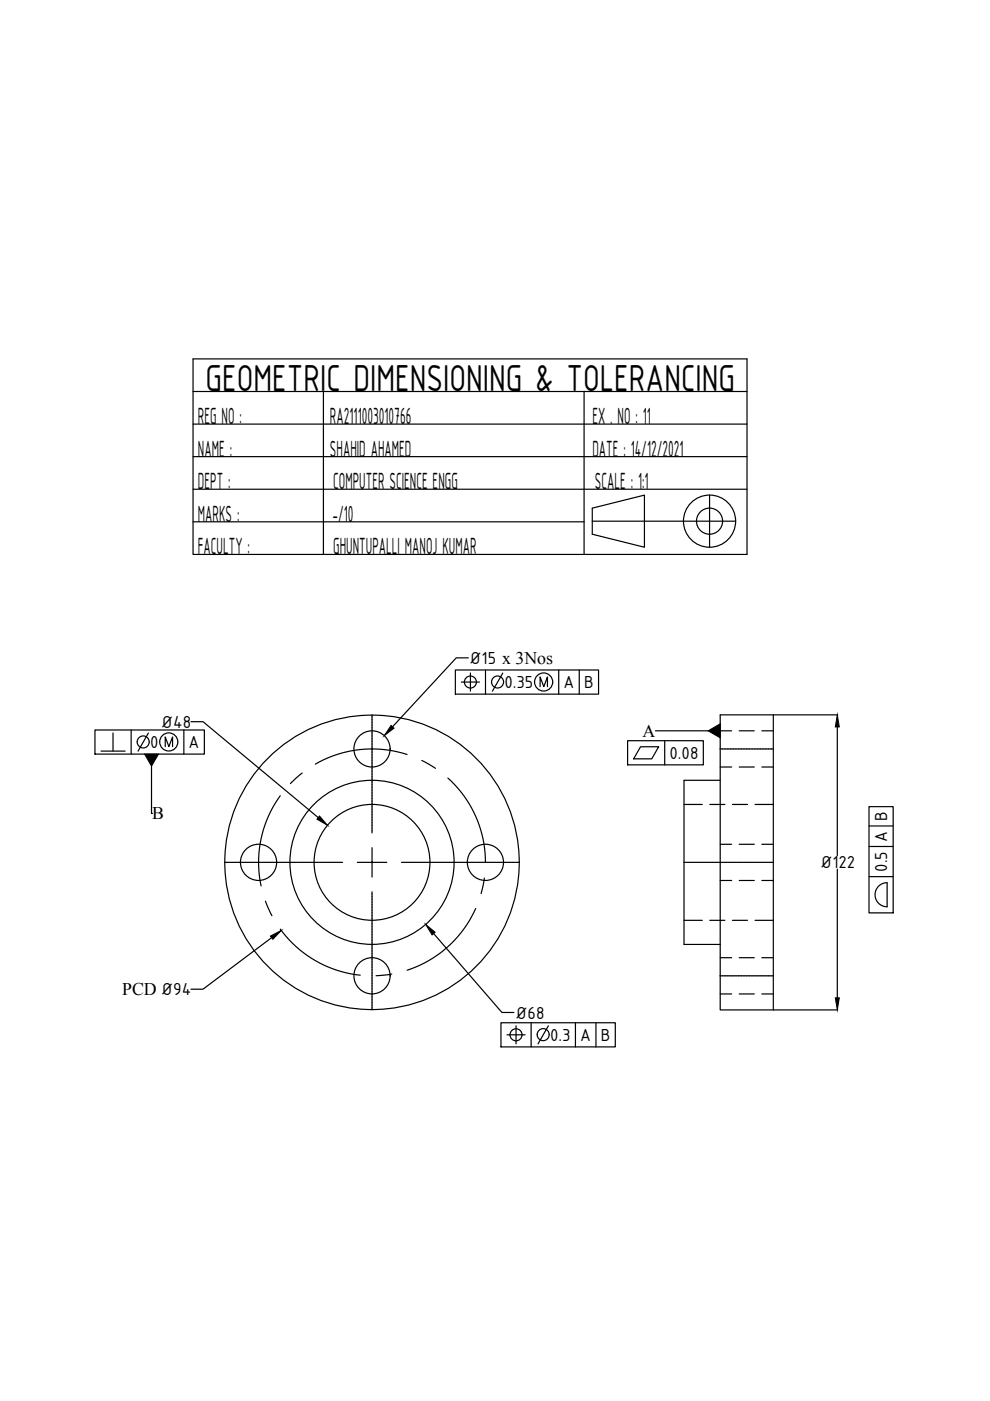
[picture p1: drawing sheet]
<svg xmlns="http://www.w3.org/2000/svg" width="210mm" height="297mm" viewBox="0 0 210 297" stroke-linecap="round" stroke-linejoin="round" font-family="sans-serif">
<!-- layer: 0 -->
<g fill="none" stroke="#000" stroke-width=".25">
<path d="M40.9 76.1h117.5v41.4h-117.5zM40.9 83h117.5M40.9 89.9h117.5M40.9 96.8h117.5M68.6 83v34.5M123.8 83v34.5M40.9 103.7h117.5M40.9 110.6h82.9M125.6 107.7l11-2.7v11l-11-2.7zM125.6 110.5h30.4M150.4 105v11M99.3 139.5h-2.6l-13.5 14.6"/>
<path d="M20.1 154.8h23.2v5.1h-23.2zM21.4 159.2h5.1M24 155.4v3.8M27.8 154.8v5.1M31.5 155.4l-2.2 3.9M35 158.3v-2l.8 2 .8-2v2M39 154.8v5.1M40.5 153h2.5l24.5 20.3M78.8 158.8h.1M78.9 151.6v.3M78.9 152h.1M78.9 152.1v.4"/>
<path d="M78.9 152.5v.1M78.9 152.7v.3M78.9 153.1v.1M78.9 153.2v.4M78.9 153.7h.1M78.9 153.8v.4M78.9 154.3h.1M78.9 154.4v.4M78.9 154.8v.1M78.9 155v.4M78.9 155.4v.1M78.9 155.5v.4"/>
<path d="M78.9 156v.1M78.9 156.1v.4M78.9 156.6h.1M78.9 156.7v.4M78.9 157.1v.1M78.9 157.3v.3M78.9 157.7v.1M78.9 157.8v.4M78.9 158.3v.1M78.9 158.4v.5M78.9 159v.4M78.9 159.4v.1"/>
<path d="M78.9 159.6v.4M86.3 160a24.1 24.1 0 0 0-19.5 2M96.5 142h30.4v5.2h-30.4zM97.8 144.6h3.9M99.7 142.7v3.8M102.9 142v5.2M106.6 142.7l-2.2 3.8M114.5 145.6v-2.1l.8 2.1 .8-2.1v2.1M118.5 142v5.2M122.8 142v5.2M133.1 157h16v5.2h-16zM135.8 158.3h3.9l-1.5 2.6h-3.9z"/>
<path d="M139 155h11.1M140.9 157v5.2M152.6 158.8h.4M152.7 155h2.4M153.1 158.8h.1M153.3 158.8h.3M153.7 158.8h.1M153.8 158.8h.4M154.3 158.8h.1M154.4 158.8h.4M154.8 158.8h.1M155 158.8h.4"/>
<path d="M155.4 158.8h.1M155.5 158.8h.4M156 158.8h.1M156.1 158.8h.4M156.6 158.8h.1M156.7 158.8h.4M156.7 155h3.2M157.1 158.8h.1M157.3 158.8h.4M157.7 158.8h.1M157.9 158.8h.3M158.3 158.8h.1"/>
<path d="M158.4 158.8h.4M158.9 158.8h.1M159 158.8h.4M159.5 158.8h.1M159.6 158.8h.4M160 158.8h.1M160.2 158.8h.3M160.6 158.8h.1M160.7 158.8h.4M161.2 158.8h.1M161.3 158.8h.4M161.5 155h2.5"/>
<path d="M161.7 158.8h.1M161.9 158.8h.4M162.3 158.8h.1M162.5 158.8h.3M162.9 158.8h.1M163 158.8h.4M163.5 158.8h.1M163.6 158.8h.4M164 151.6v62.5h-11.3v-62.5h24.9M177.5 154.1v27.3M32.1 162.4v10.1h.2M59.4 168.7a24.1 24.1 0 0 0-4 19.1"/>
<path d="M64.1 163.9l-2.5 2.2M78.9 160v.1M78.9 160.1v.4M78.9 160.6v.1M78.9 160.7v.4M78.9 161.2h.1M78.9 161.3v.4M78.9 161.7v.1M78.9 161.9v.4M78.9 162.3v.1M78.9 162.4v.4M78.9 162.9v.1"/>
<path d="M78.9 163v.4M78.9 163.5h.1M78.9 163.6v.4M78.9 164.1h.1M78.9 164.2v.4M78.9 164.6v.1M78.9 164.8v.3M78.9 165.2v.1M78.9 165.3v.4M78.9 165.8h.1M78.9 165.9v.4M78.9 166.3v.1"/>
<path d="M78.9 166.5v.4M78.9 166.9v.1M78.9 167.1v.3M78.9 167.5v.1M78.9 167.6v.4M78.9 168.1h.1M78.9 168.2v.4M78.9 168.7h.1M78.9 168.8v.4M78.9 169.2v.1M78.9 169.4v.3M78.9 169.8v.1"/>
<path d="M78.9 169.9v.4M78.9 170.4h.1M78.9 170.5v.4M78.9 171h.1M78.9 171.1v.4M78.9 171.5v.1M78.9 171.7v.3M78.9 172.1v.1M78.9 172.2v.4M78.9 172.7v.1M78.9 172.8v.4M78.9 173.3h.1"/>
<path d="M78.9 173.4v.4M78.9 173.8v.1M78.9 174v.3M78.9 174.4v.1M78.9 174.5v.4M78.9 175h.1M78.9 175.1v.4M78.9 175.6h.1M78.9 175.7v.4M78.9 176.1v.1M78.9 176.3v.3M78.9 179.7v6.3"/>
<path d="M89.4 161.2l2.9 1.7M95 165a24 24 0 0 1 7.9 17.8h.4M145 170.6h3.9M150.5 170.6h3.2M152.7 165.4h-7.7v34.8h7.7M152.7 179h2.4M152.7 162.6h2.4M155.3 170.6h3.2M156.7 179h3.2M156.7 162.6h3.2M160.1 170.6h3.9M161.5 179h2.5"/>
<path d="M161.5 162.6h2.5M184.2 171h5.2v22.5h-5.2zM184.2 179.5h5.2M184.2 175.1h5.2M47.6 182.8h.3M48 182.8h.1M48.1 182.8h.4M48.6 182.8h.1M48.7 182.8h.4M49.2 182.8h.1M49.3 182.8h.4M49.7 182.8h.1"/>
<path d="M49.9 182.8h.3M50.3 182.8h.1M50.4 182.8h.4M50.9 182.8h.1M51 182.8h.4M51.4 182.8h.1M51.6 182.8h.4M52 182.8h.1M52.2 182.8h.3M52.6 182.8h.1M52.7 182.8h.4M53.2 182.8h.1"/>
<path d="M53.3 182.8h.4M53.8 182.8h.1M53.9 182.8h.4M54.3 182.8h.1M54.5 182.8h.3M54.9 182.8h.1M55 182.8h.4M55.5 182.8h.1M55.6 182.8h.4M56.1 182.8h.1M56.2 182.8h.4M56.3 191.1l1.4 3"/>
<path d="M56.6 182.8h.1M56.8 182.8h.3M57.2 182.8h.1M57.3 182.8h.4M57.6 198.8l-14.6 10.9h-2.5M57.8 182.8h.1M57.9 182.8h.4M58.4 182.8h.1M58.5 182.8h.4M58.9 182.8h.1M59.1 182.8h.4M59.4 197a24.1 24.1 0 0 0 17 9.8"/>
<path d="M59.5 182.8h.1M59.6 182.8h.4M60.1 182.8h.1M60.2 182.8h.4M60.7 182.8h.1M60.8 182.8h.4M61.2 182.8h.1M61.4 182.8h.3M61.8 182.8h.1M61.9 182.8h.4M62.4 182.8h.1M62.5 182.8h.4"/>
<path d="M63 182.8h.1M63.1 182.8h.4M63.5 182.8h.1M63.7 182.8h.4M64.1 182.8h.1M64.2 182.8h.4M64.7 182.8h.1M64.8 182.8h.4M65.3 182.8h.1M65.4 182.8h.4M65.8 182.8h.1M66 182.8h.4"/>
<path d="M66.4 182.8h.1M66.6 182.8h.3M67 182.8h.1M67.1 182.8h.4M67.6 182.8h.1M67.7 182.8h.4M68.1 182.8h.1M68.3 182.8h.4M68.7 182.8h.1M68.8 182.8h.4M69.3 182.8h.1M69.4 182.8h.4"/>
<path d="M69.9 182.8h.1M70 182.8h.4M70.4 182.8h.1M70.6 182.8h.4M71 182.8h.1M71.2 182.8h.3M71.6 182.8h.1M71.7 182.8h.4M72.2 182.8h.1M72.3 182.8h.3M75.8 182.8h6.2M78.9 189.1v.3"/>
<path d="M78.9 189.5h.1M78.9 189.6v.4M78.9 190.1h.1M78.9 190.2v.4M78.9 190.6v.1M78.9 190.8v.3M78.9 191.2v.1M78.9 191.3v.4M78.9 191.8h.1M78.9 191.9v.4M78.9 192.4h.1M78.9 192.5v.4"/>
<path d="M78.9 192.9v.1M78.9 193.1v.3M78.9 193.5v.1M78.9 193.6v.4M78.9 194.1v.1M78.9 194.2v.4M78.9 194.7h.1M78.9 194.8v.4M78.9 195.2v.1M78.9 195.4v.3M78.9 195.8v.1M78.9 195.9v.4"/>
<path d="M78.9 196.4h.1M78.9 196.5v.4M78.9 197h.1M78.9 197.1v.4M78.9 197.5v.1M78.9 197.7v.3M78.9 198.1v.1M78.9 198.2v.4M78.9 198.7v.1M78.9 198.8v.4M78.9 199.3h.1M78.9 199.4v.4"/>
<path d="M78.9 199.8v.1M78.9 200v.4M85.1 182.8h.4M85.5 182.8h.1M85.6 182.8h.4M86.1 182.8h.1M86.2 182.8h.4M86.7 182.8h.1M86.8 182.8h.4M87.2 182.8h.1M87.4 182.8h.4M87.8 182.8h.1"/>
<path d="M88 182.8h.3M88.4 182.8h.1M88.5 182.8h.4M89 182.8h.1M89.1 182.8h.4M89.5 182.8h.1M89.7 182.8h.4M90.1 182.8h.1M90.2 182.8h.4M90.7 182.8h.1M90.8 182.8h.4M91.3 182.8h.1"/>
<path d="M91.4 182.8h.4M91.8 182.8h.1M91.9 197.9l14.5 16.8h2.6M92 182.8h.4M92.4 182.8h.1M92.6 182.8h.3M93 182.8h.1M93.1 182.8h.4M93.6 182.8h.1M93.7 182.8h.4M94.2 182.8h.1M94.3 182.8h.4"/>
<path d="M94.7 182.8h.1M94.9 182.8h.3M95.3 182.8h.1M95.4 182.8h.4M95.9 182.8h.1M96 182.8h.4M96.5 182.8h.1M96.6 182.8h.4M97 182.8h.1M97.2 182.8h.3M97.6 182.8h.1M97.7 182.8h.4"/>
<path d="M98.2 182.8h.1M98.3 182.8h.4M98.8 182.8h.1M98.9 182.8h.4M99.3 182.8h.1M99.5 182.8h.3M99.9 182.8h.1M100 182.8h.4M100.5 182.8h.1M100.6 182.8h.4M100.9 192.6a24 24 0 0 1-14.6 13.1M101.1 182.8h.1"/>
<path d="M101.2 182.8h.4M101.6 182.8h.1M101.8 182.8h.3M102.2 182.8h.1M102.3 182.8h.4M102.7 186.2l-.7 3.3M102.8 182.8h.1M103.4 182.8h.1M103.5 182.8h.4M103.9 182.8h.1M104.1 182.8h.4M104.5 182.8h.1"/>
<path d="M104.6 182.8h.4M105.1 182.8h.1M105.2 182.8h.4M105.7 182.8h.1M105.8 182.8h.4M106.2 182.8h.1M106.4 182.8h.4M106.8 182.8h.1M106.9 182.8h.4M107.4 182.8h.1M107.5 182.8h.4M108 182.8h.1"/>
<path d="M108.1 182.8h.4M108.5 182.8h.1M108.7 182.8h.4M109.1 182.8h.1M109.2 182.8h.4M109.7 182.8h.1M109.8 182.8h.4M145 182.8h.2M145 195.1h3.9M145.2 182.8h.1M145.4 182.8h.4M145.8 182.8h.1"/>
<path d="M146 182.8h.3M146.4 182.8h.1M146.5 182.8h.4M147 182.8h.1M147.1 182.8h.4M147.6 182.8h.1M147.7 182.8h.4M148.1 182.8h.1M148.3 182.8h.3M148.7 182.8h.1M148.8 182.8h.4M149.3 182.8h.1"/>
<path d="M149.4 182.8h.4M149.9 182.8h.1M150 182.8h.4M150.4 182.8h.1M150.5 195.1h3.2M150.6 182.8h.3M151 182.8h.1M151.1 182.8h.4M151.6 182.8h.1M151.7 182.8h.4M152.2 182.8h.1M152.3 182.8h.4"/>
<path d="M152.7 186.7h2.4M152.7 182.8h.1M152.9 182.8h.4M153.3 182.8h.1M153.4 182.8h.4M153.9 182.8h.1M154 182.8h.4M154.5 182.8h.1M154.6 182.8h.4M155 182.8h.1M155.2 182.8h.3M155.3 195.1h3.2"/>
<path d="M155.6 182.8h.1M155.7 182.8h.4M156.2 182.8h.1M156.3 182.8h.4M156.7 186.7h3.2M156.8 182.8h.1M156.9 182.8h.4M157.3 182.8h.1M157.5 182.8h.4M157.9 182.8h.1M158 182.8h.4M158.5 182.8h.1"/>
<path d="M158.6 182.8h.4M159.1 182.8h.1M159.2 182.8h.4M159.6 182.8h.1M159.8 182.8h.4M160.1 195.1h3.9M160.2 182.8h.1M160.3 182.8h.4M160.8 182.8h.1M160.9 182.8h.4M161.4 182.8h.1M161.5 182.8h.4"/>
<path d="M161.5 186.7h2.5M161.9 182.8h.1M162.1 182.8h.4M162.5 182.8h.1M162.6 182.8h.4M163.1 182.8h.1M163.2 182.8h.4M163.7 182.8h.1M163.8 182.8h.2M177.5 184.3v27.3M184.2 185.9h5.2M186.1 188.1a2.55 2.55 0 0 1 2-1v5.2a2.56 2.56 0 0 1-2.3-1.5 2.56 2.56 0 0 1 .3-2.7z"/>
<path d="M78.9 200.4v.1M78.9 200.5v.4M78.9 201v.1M78.9 201.1v.4M78.9 201.6h.1M78.9 201.7v.4M78.9 202.1v.1M78.9 202.3v.4M78.9 202.7v.1M78.9 202.9v.3M78.9 203.3v.1M78.9 203.4v.4"/>
<path d="M78.9 203.9h.1M78.9 204v.4M78.9 204.4v.1M78.9 204.6v.4M78.9 205v.1M78.9 205.1v.4M78.9 205.6v.1M78.9 205.7v.4M78.9 206.2h.1M78.9 206.3v.4M78.9 206.8h.1M78.9 206.9v.4"/>
<path d="M78.9 207.3v.1M78.9 207.5v.3M78.9 207.9v.1M78.9 208v.4M78.9 208.5h.1M78.9 208.6v.4M78.9 209.1h.1M78.9 209.2v.4M78.9 209.6v.1M78.9 209.8v.3M78.9 210.2v.1M78.9 210.3v.4"/>
<path d="M78.9 210.8h.1M78.9 210.9v.4M78.9 211.4h.1M78.9 211.5v.4M78.9 211.9v.1M78.9 212.1v.3M78.9 212.5v.1M78.9 212.6v.4M78.9 213.1h.1M78.9 213.2v.4M78.9 213.7h.1M78.9 213.8v.3"/>
<path d="M83.1 206.5l-3.4 .4M106.2 216.8h24.3v5.2h-24.3zM107.5 219.4h3.8M109.4 217.5v3.8M112.6 216.8v5.2M116.3 217.5l-2.2 3.8M122 216.8v5.2M126.4 216.8v5.2M152.6 206.9h.4M152.7 210.7h2.4M152.7 203.1h2.4M153.1 206.9h.1"/>
<path d="M153.3 206.9h.3M153.7 206.9h.1M153.8 206.9h.4M154.3 206.9h.1M154.4 206.9h.4M154.8 206.9h.1M155 206.9h.4M155.4 206.9h.1M155.5 206.9h.4M156 206.9h.1M156.1 206.9h.4M156.6 206.9h.1"/>
<path d="M156.7 206.9h.4M156.7 210.7h3.2M156.7 203.1h3.2M157.1 206.9h.1M157.3 206.9h.4M157.7 206.9h.1M157.9 206.9h.3M158.3 206.9h.1M158.4 206.9h.4M158.9 206.9h.1M159 206.9h.4M159.5 206.9h.1"/>
<path d="M159.6 206.9h.4M160 206.9h.1M160.2 206.9h.3M160.6 206.9h.1M160.7 206.9h.4M161.2 206.9h.1M161.3 206.9h.4M161.5 210.7h2.5M161.5 203.1h2.5M161.7 206.9h.1M161.9 206.9h.4M162.3 206.9h.1"/>
<path d="M162.5 206.9h.3M162.9 206.9h.1M163 206.9h.4M163.5 206.9h.1M163.6 206.9h.4M164 214.1h13.6"/>
<circle cx="150.4" cy="110.5" r="5.5"/>
<circle cx="150.4" cy="110.5" r="2.77"/>
<circle cx="30.4" cy="157.3" r="1.28"/>
<circle cx="35.8" cy="157.3" r="1.92"/>
<circle cx="78.9" cy="158.8" r="3.8"/>
<circle cx="99.7" cy="144.6" r="1.28"/>
<circle cx="105.5" cy="144.6" r="1.28"/>
<circle cx="115.3" cy="144.6" r="1.92"/>
<circle cx="54.8" cy="182.8" r="3.8"/>
<circle cx="78.9" cy="182.8" r="31.2"/>
<circle cx="78.9" cy="182.8" r="12.3"/>
<circle cx="78.9" cy="182.8" r="17.4"/>
<circle cx="102.9" cy="182.8" r="3.8"/>
<circle cx="78.9" cy="206.9" r="3.8"/>
<circle cx="109.4" cy="219.4" r="1.28"/>
<circle cx="115.2" cy="219.4" r="1.28"/>
</g>
<path d="M30.7 159.9h2.9l-1.5 2.5zM82.9 153.8l.6 .6-2 1.6zM150.1 155l2.6-1.5v2.9zM177.5 151.6l.5 2.5h-.9zM67.7 173l1.7 2-2.2-1.3zM57.3 198.5l2.3-1.2-1.7 1.8zM90.3 196l2 1.7-.7 .5zM177.1 211.6h.9l-.5 2.5z" fill="#000" stroke="#000" stroke-width=".21"/>
<text font-size="8.6" x="43.6" y="83">GEOMETRIC DIMENSIONING &amp; TOLERANCING</text>
<g font-size="5.4">
<text x="42" y="89.9">REG NO :</text>
<text x="70" y="89.9">RA2111003010766</text>
<text x="125.6" y="89.9">EX . NO : 11</text>
<text x="42" y="96.8">NAME :</text>
<text x="70" y="96.8">SHAHID AHAMED</text>
<text x="125.6" y="96.8">DATE : 14/12/2021</text>
<text x="42" y="103.7">DEPT :</text>
<text x="70.7" y="103.7">COMPUTER SCIENCE ENGG</text>
<text x="126.1" y="103.7">SCALE : 1:1</text>
<text x="42" y="110.6">MARKS :</text>
<text x="70.5" y="110.6">-/10</text>
<text x="42" y="117.5">FACULTY :</text>
<text x="70.7" y="117.5">GHUNTUPALLI MANOJ KUMAR</text>
</g>
<g font-size="4">
<text x="99.6" y="140.7">Ø15 x 3Nos</text>
<text x="107" y="145.9">0.35</text>
<text x="119.5" y="145.9">A</text>
<text x="123.8" y="145.9">B</text>
<text x="34.1" y="154.3">Ø48</text>
<text x="31.8" y="158.6">0</text>
<text x="40" y="158.6">A</text>
<text x="142" y="160.9">0.08</text>
<text x="188.1" y="178.4" transform="rotate(-90 188.1 178.4)">A</text>
<text x="188.1" y="174.1" transform="rotate(-90 188.1 174.1)">B</text>
<text x="173.9" y="184.1">Ø122</text>
<text x="188.1" y="184.8" transform="rotate(-90 188.1 184.8)">0.5</text>
<text x="109.3" y="215.9">Ø68</text>
<text x="116.6" y="220.7">0.3</text>
<text x="123" y="220.7">A</text>
<text x="127.4" y="220.7">B</text>
</g>
<g font-size="3.8">
<text x="136.2" y="156.2">A</text>
<text x="32.3" y="173.7">B</text>
<text x="25.9" y="211">PCD Ø94</text>
</g>
</svg>
